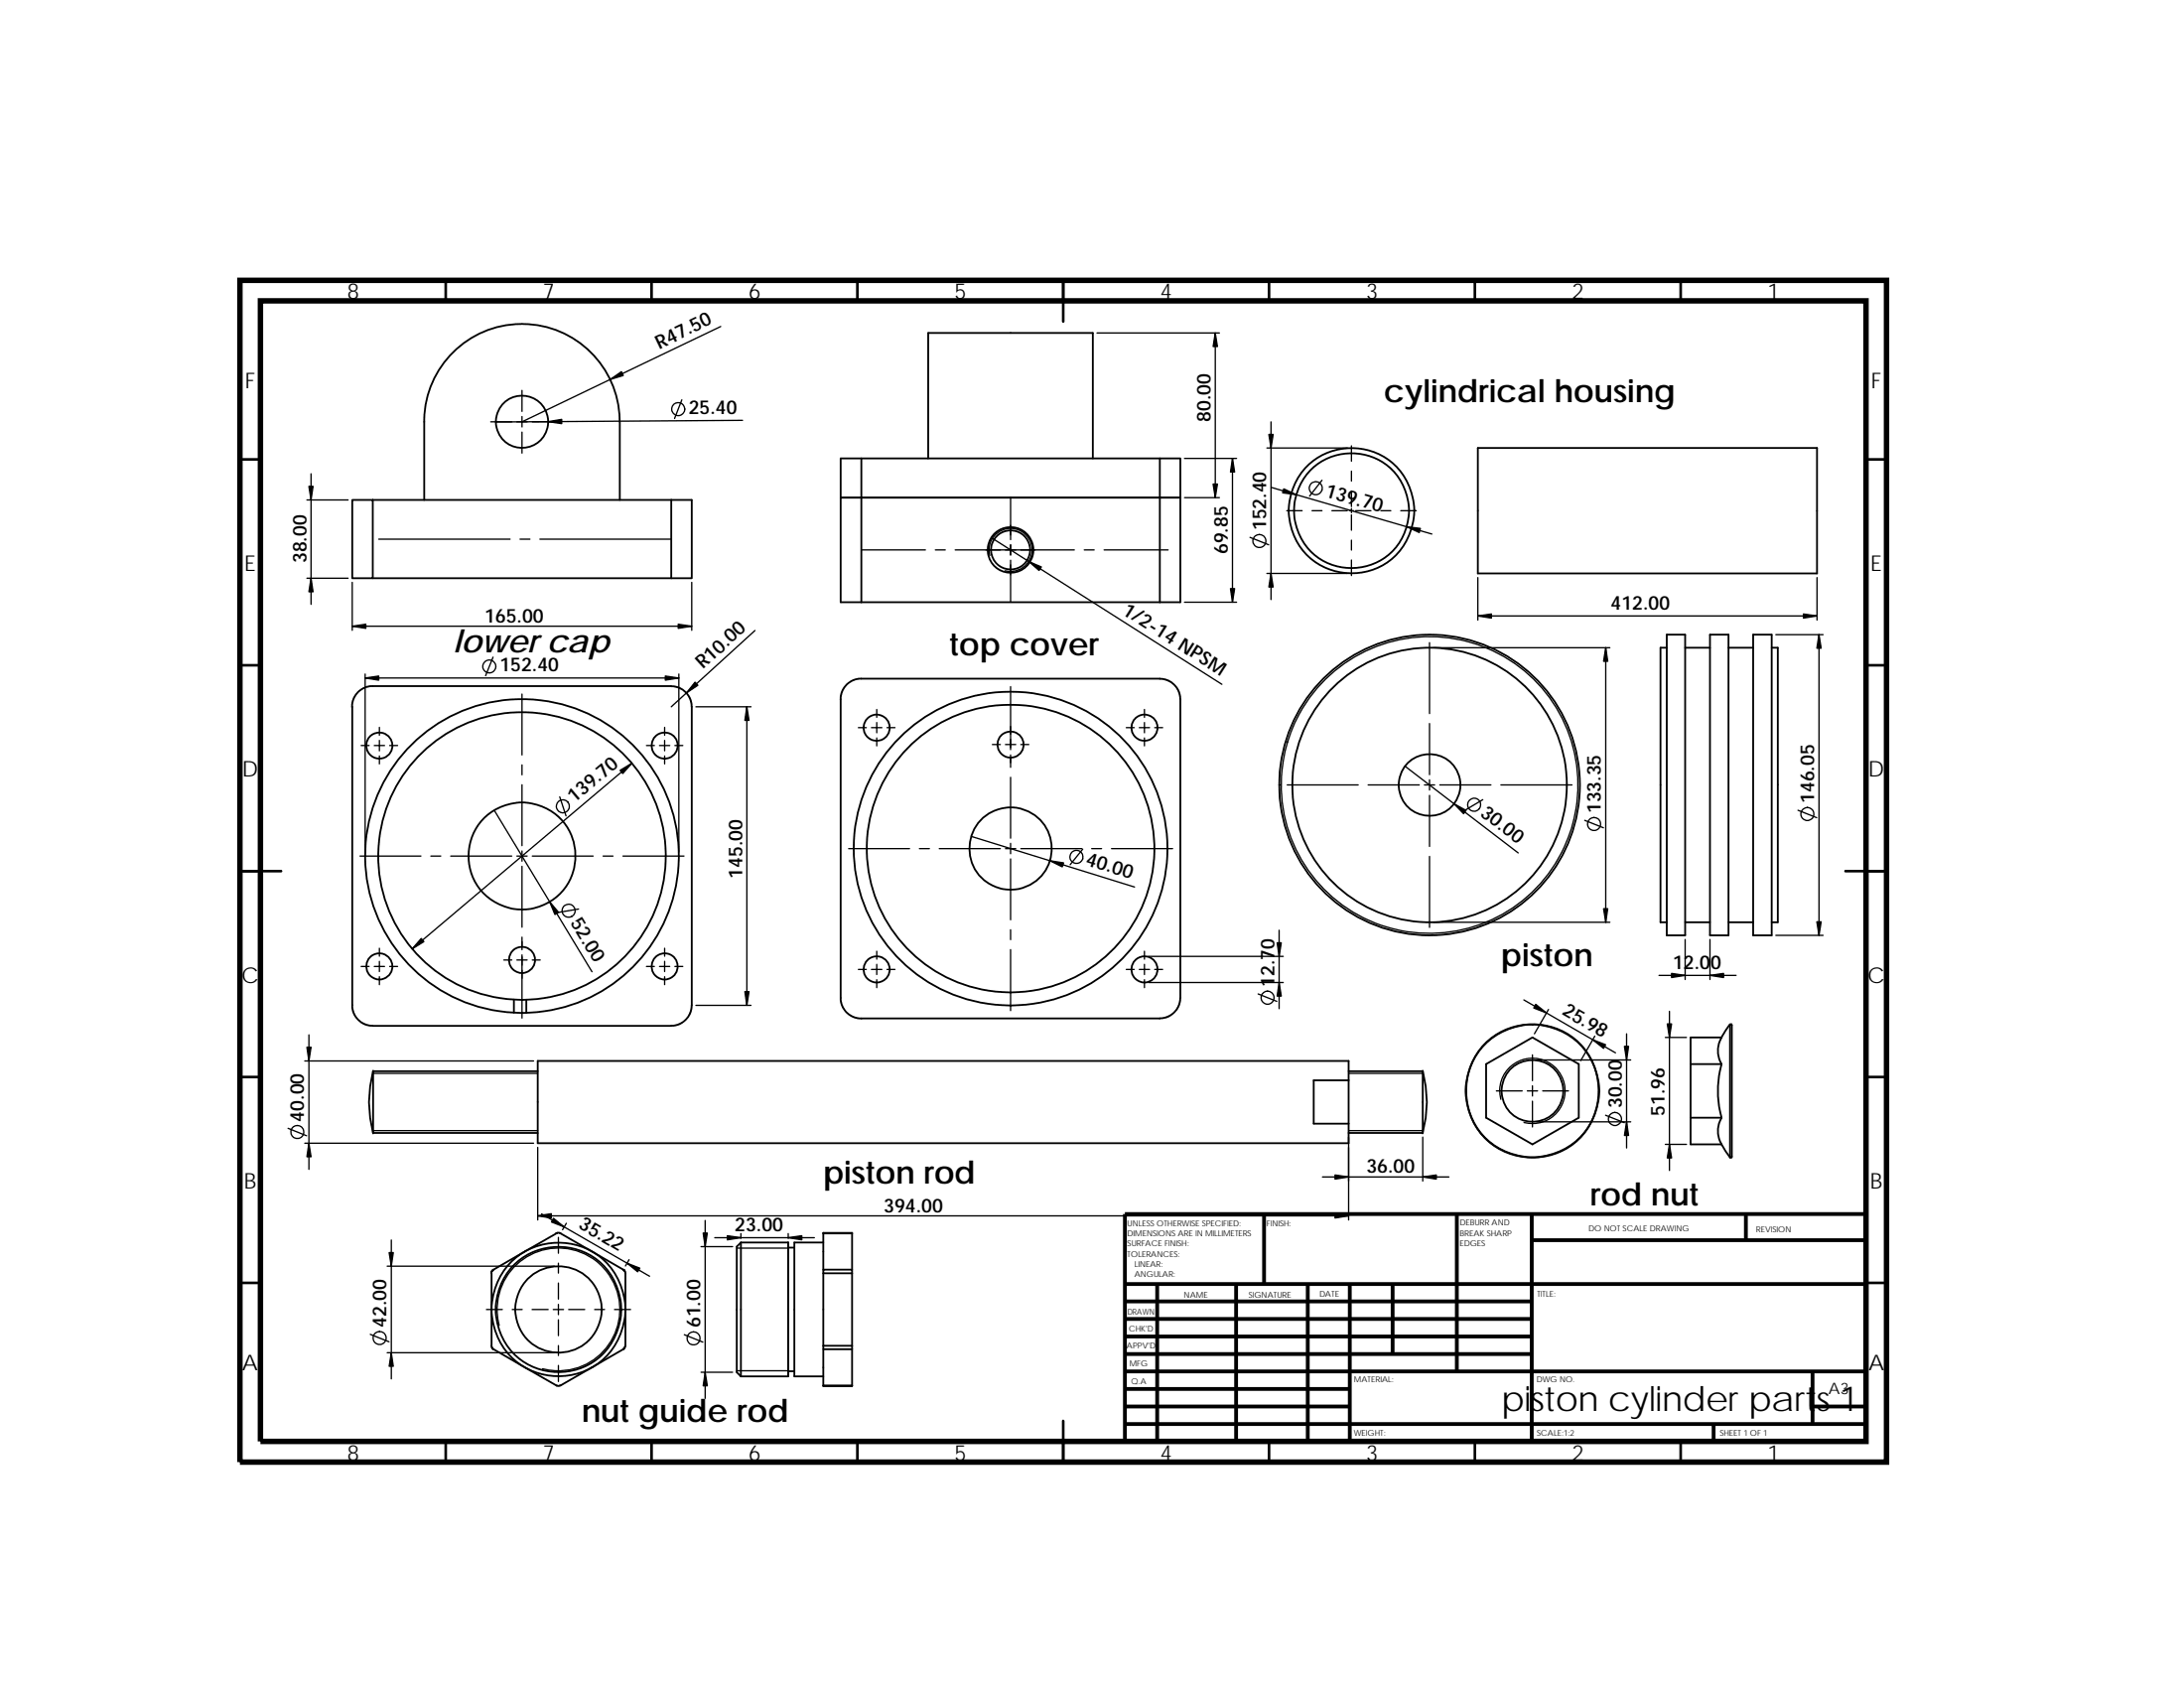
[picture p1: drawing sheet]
<svg xmlns="http://www.w3.org/2000/svg" width="279mm" height="216mm" viewBox="0 0 279 216" stroke-linecap="round" stroke-linejoin="round" font-family="sans-serif">
<g fill="none" stroke="#000" stroke-width=".34">
<path d="M57 35.9v2.6M83.4 35.9v2.6M109.7 35.9v2.6M136 35.9v5.2M162.3 35.9v2.6M188.7 35.9v2.6M215 35.9v2.6M30.7 58.8h2.6M238.7 58.8h2.6M30.7 85.1h2.6M238.7 85.1h2.6M30.7 111.4h5.3"/>
<path d="M236.1 111.4h5.2M30.7 137.8h2.6M238.7 137.8h2.6M30.7 164.1h2.6M238.7 164.1h2.6M57 184.4v2.6M83.4 184.4v2.6M109.7 184.4v2.6M136 181.7v5.3M162.3 184.4v2.6M188.7 184.4v2.6M215 184.4v2.6"/>
</g>
<g fill="none" stroke="#000" stroke-width=".49">
<path d="M161.7 155.3v8.9M186.4 155.3v20.1M196 155.3v29.1M196 158.6h42.7M223.4 155.3v3.3M238.7 155.3h-94.8v29.1M143.9 179.9h28.8M143.9 175.4h94.8M143.9 177.7h28.8M143.9 173.2h52.1M143.9 170.9h52.1M143.9 168.7h52.1"/>
<path d="M143.9 166.5h52.1M143.9 164.2h94.8M148 164.2v20.2M158.1 164.2v20.2M167.3 164.2v20.2M172.7 164.2v20.2M178.2 164.2v9M231.9 175.4v6.7M231.9 179.9h6.8M143.9 182.1h94.8M219.2 182.1v2.3"/>
</g>
<path d="M30.7 35.9h210.6v151.1h-210.6zM33.3 38.5h205.4v145.9h-205.4z" fill="none" stroke="#000" stroke-width=".7" stroke-linecap="butt"/>
<g fill="none" stroke="#000" stroke-width=".23">
<path d="M110.2 58.6h-2.7v5h2.7M110.2 58.6v18.4M110.2 58.6h38.2M139.8 58.6v-16h-21.1v16M148.4 58.6h2.6v5M148.4 58.6v5M189.1 57.3h43.4v16h-43.4zM45.1 63.9h2.6v10.1h-2.6zM47.7 74h38.2M47.7 63.9h38.2M54.3 63.9v-9.9a12.5 12.5 0 0 1 12.5-12.6 12.5 12.5 0 0 1 12.5 12.6v9.9M85.9 63.9h2.6v10.1h-2.6"/>
<path d="M85.9 63.9v10.1M110.2 63.6h-2.7v13.4h2.7M110.2 63.6h38.2M110.2 77h38.2M148.4 63.6h2.6M151 63.6h-2.6v13.4M151 63.6v13.4h-2.6M45.1 90.4v38.5l.2 .9 .6 .7 .8 .5 1 .2h38.2l.7-.1 .7-.3a2.37 2.37 0 0 0 .9-1.1l.3-1.1v-38.2l-.1-.7-.2-.4a2.37 2.37 0 0 0-.9-1.1l-.7-.3-.7-.1h-38.6l-1 .3-.6 .5-.5 .8-.2 1M108.3 87.5l.9-.5 .7-.2h38.5l.7 .1 .5 .2a2.4 2.4 0 0 1 1 1l.3 .6 .1 .8v38.1l-.2 1-.5 .8-.8 .6-1.1 .3h-38.2l-1-.2-.8-.5-.5-.6-.4-1v-38.5l.2-1zM213.2 81.2h2.4v38.4h-2.4zM213.2 82.8h-.8v35.2h.8M215.6 82.8h3.2"/>
<path d="M218.8 81.2h2.3v38.4h-2.3zM221.1 82.8h3.2M224.3 81.2h2.4v38.4h-2.4zM226.7 82.8h.7v35.2h-.7M215.6 118h3.2M221.1 118h3.2M47.7 136.9a15.5 15.5 0 0 0 0 8.1M65.7 127.8v1.7M67.3 127.9v1.6M68.8 137h-21.1v7.9M172.5 138.2h-4.4v5.5h4.4M172.5 138.2v-2.5h-103.7v10.5h103.7v-2.5"/>
<path d="M172.5 138.2v5.5M172.5 137h9.5v7.9M182 136.9a15.2 15.2 0 0 1 0 8.1M190.1 136.1l5.9-3.4 6 3.4v6.9l-6 3.4-5.9-3.4zM220.2 136.1a12.8 12.8 0 0 0 0 6.9M220.2 132.7a3.3 3.3 0 0 0 0 3.4M220.2 136.1h-3.9v6.9M220.2 132.7h-3.9v3.4M221.3 131h.2l.1 .1v16.9l-.1 .1-.2-.1M221.3 131l-1.1 1.7M221.3 131v17M47.7 144.9h21.1"/>
<path d="M71.2 157.7h.5l8.2 4.9 .1 .3v9.2M71.2 157.8l-8.1 4.6-.2 .2v.3M94.8 158.9v17.1M94.8 158.9l-.5 .5v6.8v9.3l.5 .5M94.8 158.9h6M100.8 158.9v17.1M100.8 159.6h.8M105.3 158.9h-3.7v17.1h3.7M105.3 157.8h3.7M172.5 144.9h9.5M220.2 146.4l1.1 1.6M220.2 143a3.3 3.3 0 0 0 0 3.4"/>
<path d="M220.2 143h-3.9v3.4h3.9M62.9 162.9v9.4l.2 .3M63.1 172.6l8.1 4.6 .3 .1 .2-.1M80 172.1l-.3 .5-8 4.6M94.8 176h6M100.8 175.4h.8M105.3 162.9v-.5h3.7v.5M105.3 172.6v4.7h3.7v-4.7M105.3 162.9v9.2M105.3 172.1h3.7M105.3 177.2h3.7M105.3 172.1v.5h3.7"/>
<path d="M105.3 162.9h3.7M109 172.1v.5M109 162.4v-4.7h-3.7v4.7M109 162.9v9.2"/>
<circle cx="66.8" cy="53.9" r="3.3"/>
<circle cx="129.3" cy="70.3" r="2.5"/>
<circle cx="129.3" cy="70.3" r="2.92"/>
<circle cx="172.9" cy="65.3" r="8"/>
<circle cx="172.9" cy="65.3" r="7.4"/>
<circle cx="48.5" cy="95.4" r="1.67"/>
<circle cx="85" cy="95.4" r="1.67"/>
<circle cx="112.2" cy="93.1" r="1.67"/>
<circle cx="129.3" cy="95.2" r="1.67"/>
<circle cx="146.4" cy="93.1" r="1.67"/>
<circle cx="66.8" cy="109.5" r="6.9"/>
<circle cx="66.8" cy="109.5" r="18.4"/>
<circle cx="66.8" cy="109.5" r="20.1"/>
<circle cx="129.3" cy="108.5" r="5.3"/>
<circle cx="129.3" cy="108.5" r="20.1"/>
<circle cx="129.3" cy="108.5" r="18.4"/>
<circle cx="182.9" cy="100.4" r="4"/>
<circle cx="182.9" cy="100.4" r="19.2"/>
<circle cx="182.9" cy="100.4" r="17.6"/>
<circle cx="48.5" cy="123.6" r="1.67"/>
<circle cx="66.8" cy="122.8" r="1.68"/>
<circle cx="85" cy="123.6" r="1.67"/>
<circle cx="112.1" cy="124" r="1.67"/>
<circle cx="146.4" cy="124" r="1.67"/>
<circle cx="196" cy="139.5" r="8.5"/>
<circle cx="196" cy="139.5" r="3.9"/>
<circle cx="196" cy="139.5" r="8.6"/>
<circle cx="71.4" cy="167.5" r="8"/>
<circle cx="71.4" cy="167.5" r="8.6"/>
<circle cx="71.4" cy="167.5" r="5.5"/>
</g>
<g fill="none" stroke="#000" stroke-width=".17">
<path d="M62.8 54h2.7M66.1 54h1.3M66.8 49.9v2.7M66.8 53.3v1.3M66.8 55.3v2.7M68.1 54h2.7M87.2 51.1l-.9 2.4M92.2 41.8l-25.4 12.2M95 53.8l-31.6 .2M140.3 42.6h15.7M151.5 58.6h6.7M155.5 42.6v21"/>
<path d="M157.7 58.6v18.4M162.1 57.3h10.3M162.6 54v22.7M172.9 57v2M39.3 74h5.2M39.3 63.9h5.2M39.8 60.6v16.7M45.1 74.5v6.1M48.5 69h16.8M66.5 69h1.3M69.1 69h16.8M88.5 74.5v6.1"/>
<path d="M110.2 70.3h8.2M119.7 70.3h1.2M122.2 70.3h15.2M126.6 71.1a2.76 2.76 0 0 1 2.4-3.5 2.76 2.76 0 0 1 3 3 2.76 2.76 0 0 1-3.4 2.4M127 68.9l29.3 18.6M129.3 63.6v5.4M129.3 69.7v1.3M129.3 71.6v5.4M138.7 70.3h1.3M141.2 70.3h8.2M151.5 77h6.7M151.5 63.6h4.5"/>
<path d="M159.9 68.7l2.4 1M162.1 73.3h10.3M162.6 62.3l20.6 6M164.6 65.3h2M167.9 65.3h1.2M169.1 61.4l-1.6 2.1M170.4 65.3h2M172.6 65.3h.6M172.9 60.3v1.2M172.9 62.8v2M172.9 65v.6M172.9 65.8v2"/>
<path d="M172.9 69.1v1.3M172.9 71.6v2M173.4 65.3h2M176.7 65.3h1.2M179.2 65.3h2M189.1 73.9v5.4M189.1 78.8h43.4M232.5 73.9v5.4M45.1 80.1h43.4M46.2 95.4h1M46.7 86.7h40.1M46.7 86.2v22.8"/>
<path d="M47.9 95.4h1.3M48.5 93v1M48.5 94.7v1.3M48.5 96.7v1M49.8 95.4h1.1M63.1 84.1l-1 2.3M66.8 88.8v7.8M66.8 97.8v1.3M80.8 97.6l-28.1 23.8M82.7 95.4h1M84.4 95.4h1.3M85 93v1"/>
<path d="M85 94.7v1.3M85 96.7v1M86.3 95.4h1.1M86.8 86.2v22.8M89 90.4h7.1M95.5 90.4v38.2M96.6 80.6l-10.7 9.8M109.8 93.1h1M111.5 93.1h1.3M112.2 90.7v1.1M112.2 92.4v1.3M112.2 94.4v1"/>
<path d="M113.5 93.1h1M127 95.2h1M128.6 95.2h1.3M129.3 87.8v8.1M129.3 96.6v1.5M129.3 99.4v7.8M130.6 95.2h1M144.1 93.1h1M145.8 93.1h1.3M146.4 90.7v1.1M146.4 92.4v1.3M146.4 94.4v1"/>
<path d="M147.7 93.1h1M179.7 98l14.5 11.1M182.9 82.2v9.1M182.9 92.5v6.6M182.9 99.7v1.3M183.4 82.8h22.6M205.4 82.8v35.2M227.2 81.2h6M232.7 81.2v38.4M46.1 109.5h7.7M55.1 109.5h1.3M57.7 109.5h7.8"/>
<path d="M63.2 103.6l12.5 20.7M66.1 109.5h1.3M66.8 100.4v7.8M66.8 110.8v7.8M66.8 119.9v1.6M66.8 108.8v1.4M68.1 109.5h7.8M71.6 101.9l.8 2.5M74 116.3l-2.5 .4M77.2 109.5h1.2M79.7 109.5h7.8M108.6 108.5h7.8"/>
<path d="M117.6 108.5h1.3M120.2 108.5h7.8M124.2 107l20.9 6.5M128.6 108.5h1.3M129.3 107.9v1.3M129.3 109.9v7.7M129.3 118.9v1.3M130.6 108.5h7.8M138.5 108.6l-1.6 2M139.7 108.5h1.2M142.2 108.5h7.8M163.6 119v10"/>
<path d="M164.7 100.4h9.1M175 100.4h6.6M182.2 100.4h1.3M182.9 109.5v9.1M182.9 101.7v6.6M183.4 118h22.6M184.2 100.4h6.5M189.7 102.3l-2.2 1.3M192 100.4h9.1M202.7 104.9l2.4 1M227.2 119.6h6M230 103.6l2.4 1"/>
<path d="M39 135.7h29.3M39.5 132.4v17.2M46.2 123.6h1M47.7 137.3h21.1M47.9 123.6h1.3M48.5 121.3v1M48.5 124.9v1M48.5 123v1.3M49.8 123.6h1.1M64.5 122.8h1M66.1 122.8h1.3M66.8 122.1v8.1"/>
<path d="M68.1 122.8h1M82.7 123.6h1M84.4 123.6h1.3M85 121.3v1M85 124.9v1M85 123v1.3M86.3 123.6h1.1M89 128.6h7.1M109.8 124h1M111.5 124h1.3M112.2 121.7v1M112.2 123.3v1.4"/>
<path d="M112.2 125.3v1M113.5 124h1M129.3 121.5v7.8M144.1 124h1M145.8 124h1.3M146.4 121.7v1M146.4 123.3v1.4M146.4 125.3v1M146.9 125.7h17.3M146.9 122.3h17.3M147.7 124h1M161 127.1l2.3 1"/>
<path d="M172.5 137.3h9.5M191.4 139.5h3.3M194.9 127.9l11.8 6.8M195.4 139.5h1.3M196 134.9v3.3M196 138.9v1.3M196.6 135.6h12M197.4 139.5h3.3M198.1 129.1l-1.8 3.1M204 132.5l-1.8 3.2M208.1 132.2v14.6M212.2 124.8h9.9"/>
<path d="M213 132.7h2.8M213.6 129.3v20.4M215.6 120.2v5.1M218.8 120.2v5.1M36.9 144.3l2.3 1M39 146.2h29.3M47.7 144.6h21.1M50.1 158.6v17.8M68.8 146.7v9.3M68.8 155.5h103.7M69.3 155.3l13.8 7.9M71.4 158.3v2"/>
<path d="M72.5 156.5l-.5 .8M89.7 159.4h4M90.2 156.1v22.8M91.4 158.3h12.8M94.3 159.6h6.5M94.8 157.8v.6M100.8 157.8v.6M169.2 150.5h16.2M172.5 145.4v10.6M172.5 144.6h9.5M182 145.4v5.7M192 140.6a4.2 4.2 0 0 1 3.7-5.2 4.2 4.2 0 0 1 4.5 4.5 4.2 4.2 0 0 1-5.2 3.7"/>
<path d="M196 140.8v3.3M196.6 143.5h12M205.4 142.6l2.4 1M213 146.4h2.8M47.4 170.7l2.4 .9M49.5 161.9h21.4M49.5 173h21.4M62.2 167.5h2.1M63.9 169.5a7.9 7.9 0 0 1 6.9-9.8 7.9 7.9 0 0 1 8.5 8.5 7.9 7.9 0 0 1-9.9 6.9M65.5 167.5h1.3M68.1 167.5h2M70.8 167.5h1.3"/>
<path d="M71.4 161.6v1.2M71.4 164.1v2.1M71.4 166.8v1.3M71.4 168.8v2M71.4 172.1v1.3M71.4 174.6v2.1M72.7 167.5h2.1M76.1 167.5h1.2M78.6 167.5h2.1M80.5 161.1l-.5 .8M87.5 170.7l2.4 1M89.7 175.5h4"/>
<path d="M94.3 175.3h6.5"/>
<circle cx="86.8" cy="52.3" r=".83"/>
<circle cx="161.1" cy="69.2" r=".83"/>
<circle cx="168.3" cy="62.4" r=".83"/>
<circle cx="62.6" cy="85.2" r=".83"/>
<circle cx="72" cy="103.1" r=".83"/>
<circle cx="72.7" cy="116.5" r=".83"/>
<circle cx="137.7" cy="109.6" r=".84"/>
<circle cx="182.9" cy="100.4" r="19"/>
<circle cx="188.6" cy="102.9" r=".84"/>
<circle cx="203.9" cy="105.4" r=".83"/>
<circle cx="231.2" cy="104.1" r=".84"/>
<circle cx="162.2" cy="127.6" r=".83"/>
<circle cx="38" cy="144.8" r=".83"/>
<circle cx="206.6" cy="143.1" r=".83"/>
<circle cx="48.6" cy="171.1" r=".83"/>
<circle cx="88.7" cy="171.2" r=".83"/>
</g>
<g fill="#000" stroke="#000" stroke-width=".17">
<path d="M70.1 53.9l1.8-.3v.6z" fill-rule="evenodd"/>
<path d="M78.1 48.5l1.4-1 .2 .5z" fill-rule="evenodd"/>
<path d="M155.5 42.6l.2 1.7h-.5z" fill-rule="evenodd"/>
<path d="M157.7 58.6l.2 1.8h-.5z" fill-rule="evenodd"/>
<path d="M162.3 55.6h.6l-.3 1.7z" fill-rule="evenodd"/>
<path d="M39.8 74l.2 1.7h-.5z" fill-rule="evenodd"/>
<path d="M39.5 62.2h.5l-.2 1.7z" fill-rule="evenodd"/>
<path d="M131.6 71.8l1.6 .7-.3 .5z" fill-rule="evenodd"/>
<path d="M155.2 61.9h.5l-.2 1.7z" fill-rule="evenodd"/>
<path d="M157.4 75.3h.5l-.2 1.7z" fill-rule="evenodd"/>
<path d="M162.6 73.3l.3 1.8h-.6z" fill-rule="evenodd"/>
<path d="M164.2 62.5l1.6 .8-1.7-.3z" fill-rule="evenodd"/>
<path d="M180 67.4l1.7 .2-.1 .5z" fill-rule="evenodd"/>
<path d="M189.1 78.8l1.7-.3v.6z" fill-rule="evenodd"/>
<path d="M230.7 78.5l1.8 .3-1.8 .3z" fill-rule="evenodd"/>
<path d="M45.1 80.1l1.7-.3v.6z" fill-rule="evenodd"/>
<path d="M46.7 86.7l1.8-.2v.5z" fill-rule="evenodd"/>
<path d="M79.3 98.5l1.5-.9-1.1 1.3z" fill-rule="evenodd"/>
<path d="M85.1 86.5l1.7 .2-1.7 .3z" fill-rule="evenodd"/>
<path d="M88.9 87.2l.4 .5-1.5 .9z" fill-rule="evenodd"/>
<path d="M86.8 79.8l1.7 .3-1.7 .3z" fill-rule="evenodd"/>
<path d="M95.5 90.4l.3 1.7h-.5z" fill-rule="evenodd"/>
<path d="M205.4 82.8l.3 1.8h-.6z" fill-rule="evenodd"/>
<path d="M232.7 81.2l.3 1.7h-.6z" fill-rule="evenodd"/>
<path d="M70.3 115.3l1.2 1.4-.5 .3z" fill-rule="evenodd"/>
<path d="M134.3 110.1l1.8 .3-.2 .5z" fill-rule="evenodd"/>
<path d="M186 102.8l1.6 .9-.4 .4z" fill-rule="evenodd"/>
<path d="M205.1 116.2h.6l-.3 1.8z" fill-rule="evenodd"/>
<path d="M232.4 117.9h.6l-.3 1.7z" fill-rule="evenodd"/>
<path d="M39.3 133.9h.5l-.3 1.8z" fill-rule="evenodd"/>
<path d="M53.9 120l.3 .4-1.5 1z" fill-rule="evenodd"/>
<path d="M95.3 126.8h.5l-.3 1.8z" fill-rule="evenodd"/>
<path d="M163.6 125.7l.3 1.7h-.5z" fill-rule="evenodd"/>
<path d="M163.4 120.6h.5l-.3 1.7z" fill-rule="evenodd"/>
<path d="M196.5 128.5l1.3 1.1-1.6-.7z" fill-rule="evenodd"/>
<path d="M203.8 133l1.6 .6-.3 .5z" fill-rule="evenodd"/>
<path d="M207.8 133.8h.5l-.2 1.8z" fill-rule="evenodd"/>
<path d="M213.3 131h.5l-.2 1.7z" fill-rule="evenodd"/>
<path d="M213.8 124.5l1.8 .3-1.8 .2z" fill-rule="evenodd"/>
<path d="M218.8 124.8l1.7-.3v.5z" fill-rule="evenodd"/>
<path d="M39.5 146.2l.3 1.8h-.5z" fill-rule="evenodd"/>
<path d="M68.8 155.5l1.7-.3v.6z" fill-rule="evenodd"/>
<path d="M70.8 155.8l1.4 1.1-1.7-.6z" fill-rule="evenodd"/>
<path d="M90 157.7h.5l-.3 1.7z" fill-rule="evenodd"/>
<path d="M93 158.1l1.8 .2-1.8 .3z" fill-rule="evenodd"/>
<path d="M100.8 158.3l1.8-.2v.5z" fill-rule="evenodd"/>
<path d="M170.8 155.2l1.7 .3-1.7 .3z" fill-rule="evenodd"/>
<path d="M170.8 150.3l1.7 .2-1.7 .3z" fill-rule="evenodd"/>
<path d="M182 150.5l1.7-.2v.5z" fill-rule="evenodd"/>
<path d="M208.1 143.5l.2 1.7h-.5z" fill-rule="evenodd"/>
<path d="M213.6 146.4l.2 1.7h-.5z" fill-rule="evenodd"/>
<path d="M49.8 160.2h.5l-.2 1.7z" fill-rule="evenodd"/>
<path d="M50.1 173l.2 1.8h-.5z" fill-rule="evenodd"/>
<path d="M80.2 161.6l1.7 .6-.3 .5z" fill-rule="evenodd"/>
<path d="M90.2 175.5l.3 1.7h-.5z" fill-rule="evenodd"/>
</g>
<text font-size="4.4" x="192" y="180.5">piston cylinder parts 1</text>
<g font-size="4.1">
<text x="177.1" y="51.4">cylindrical housing</text>
<text x="58" y="83.4">lower cap</text>
<text x="121.5" y="83.8">top cover</text>
<text x="192" y="123.5">piston</text>
<text x="105.3" y="151.3">piston rod</text>
<text x="203.5" y="154.2">rod nut</text>
<text x="74.4" y="181.9">nut guide rod</text>
</g>
<g font-size="2.8">
<text x="44.4" y="38.2">8</text>
<text x="69.4" y="38.2">7</text>
<text x="95.8" y="38.2">6</text>
<text x="122.1" y="38.2">5</text>
<text x="148.4" y="38.2">4</text>
<text x="174.8" y="38.2">3</text>
<text x="201.1" y="38.2">2</text>
<text x="226.1" y="38.2">1</text>
<text x="31.3" y="49.7">F</text>
<text x="239.4" y="49.7">F</text>
<text x="31.3" y="73">E</text>
<text x="239.3" y="73">E</text>
<text x="31" y="99.3">D</text>
<text x="239" y="99.3">D</text>
<text x="30.9" y="125.7">C</text>
<text x="238.9" y="125.7">C</text>
<text x="31.2" y="152">B</text>
<text x="239.2" y="152">B</text>
<text x="31" y="175.3">A</text>
<text x="239" y="175.3">A</text>
<text x="44.4" y="186.8">8</text>
<text x="69.4" y="186.8">7</text>
<text x="95.8" y="186.8">6</text>
<text x="122.1" y="186.8">5</text>
<text x="148.4" y="186.8">4</text>
<text x="174.8" y="186.8">3</text>
<text x="201.1" y="186.8">2</text>
<text x="226.1" y="186.8">1</text>
</g>
<g font-size="2.5">
<text x="84.4" y="44.6" transform="rotate(-26 84.4 44.6)">R47.50</text>
<text x="88.1" y="53">25.40</text>
<text x="154.9" y="54" transform="rotate(-90 154.9 54)">80.00</text>
<text x="169.4" y="63.5" transform="rotate(16 169.4 63.5)">139.70</text>
<text x="157.1" y="70.9" transform="rotate(-90 157.1 70.9)">69.85</text>
<text x="162" y="67.9" transform="rotate(-90 162 67.9)">152.40</text>
<text x="39.2" y="72.1" transform="rotate(-90 39.2 72.1)">38.00</text>
<text x="206.1" y="78">412.00</text>
<text x="62" y="79.6">165.00</text>
<text x="143.5" y="78.4" transform="rotate(32 143.5 78.4)">1/2-14 NPSM</text>
<text x="63.9" y="85.9">152.40</text>
<text x="89.9" y="85.6" transform="rotate(-42 89.9 85.6)">R10.00</text>
<text x="73.5" y="102.8" transform="rotate(-40 73.5 102.8)">139.70</text>
<text x="189.3" y="104.3" transform="rotate(37 189.3 104.3)">30.00</text>
<text x="204.8" y="104.1" transform="rotate(-90 204.8 104.1)">133.35</text>
<text x="232.1" y="102.8" transform="rotate(-90 232.1 102.8)">146.05</text>
<text x="95" y="112.4" transform="rotate(-90 95 112.4)">145.00</text>
<text x="138.8" y="110.6" transform="rotate(17 138.8 110.6)">40.00</text>
<text x="72.9" y="118" transform="rotate(59 72.9 118)">52.00</text>
<text x="214" y="124">12.0</text>
<text x="218.8" y="123.9">0</text>
<text x="163" y="126.3" transform="rotate(-90 163 126.3)">12.70</text>
<text x="199.7" y="129.7" transform="rotate(30 199.7 129.7)">25.98</text>
<text x="38.9" y="143.4" transform="rotate(-90 38.9 143.4)">40.00</text>
<text x="207.5" y="141.8" transform="rotate(-90 207.5 141.8)">30.00</text>
<text x="213" y="142.7" transform="rotate(-90 213 142.7)">51.96</text>
<text x="113.1" y="155">394.00</text>
<text x="174.8" y="150">36.00</text>
<text x="73.9" y="157" transform="rotate(30 73.9 157)">35.22</text>
<text x="94" y="157.5">23.00</text>
<text x="49.4" y="169.8" transform="rotate(-90 49.4 169.8)">42.00</text>
<text x="89.6" y="169.8" transform="rotate(-90 89.6 169.8)">61.00</text>
</g>
<text font-size="2" x="233.9" y="178.3">A3</text>
<g font-size="1">
<text x="144.2" y="160.7">TOLERANCES:</text>
<text x="144.2" y="156.8">UNLESS OTHERWISE SPECIFIED:</text>
<text x="144.2" y="158.1">DIMENSIONS ARE IN MILLIMETERS</text>
<text x="144.2" y="159.4">SURFACE FINISH:</text>
<text x="162" y="156.8">FINISH:</text>
<text x="186.8" y="159.4">EDGES</text>
<text x="186.8" y="156.7">DEBURR AND</text>
<text x="186.8" y="158.1">BREAK SHARP</text>
<text x="203.2" y="157.5">DO NOT SCALE DRAWING</text>
<text x="224.7" y="157.6">REVISION</text>
<text x="145.1" y="162.1">LINEAR:</text>
<text x="145.1" y="163.4">ANGULAR:</text>
<text x="151.5" y="165.9">NAME</text>
<text x="159.7" y="165.9">SIGNATURE</text>
<text x="168.8" y="165.9">DATE</text>
<text x="196.6" y="165.9">TITLE:</text>
<text x="144.1" y="172.5">APPV'D</text>
<text x="144.3" y="168.1">DRAWN</text>
<text x="144.4" y="170.3">CHK'D</text>
<text x="144.5" y="174.8">MFG</text>
<text x="144.7" y="177">Q.A</text>
<text x="173.2" y="176.8">MATERIAL:</text>
<text x="196.6" y="176.8">DWG NO.</text>
<text x="173.2" y="183.6">WEIGHT:</text>
<text x="196.6" y="183.6">SCALE:1:2</text>
<text x="220" y="183.6">SHEET 1 OF 1</text>
</g>
</svg>
